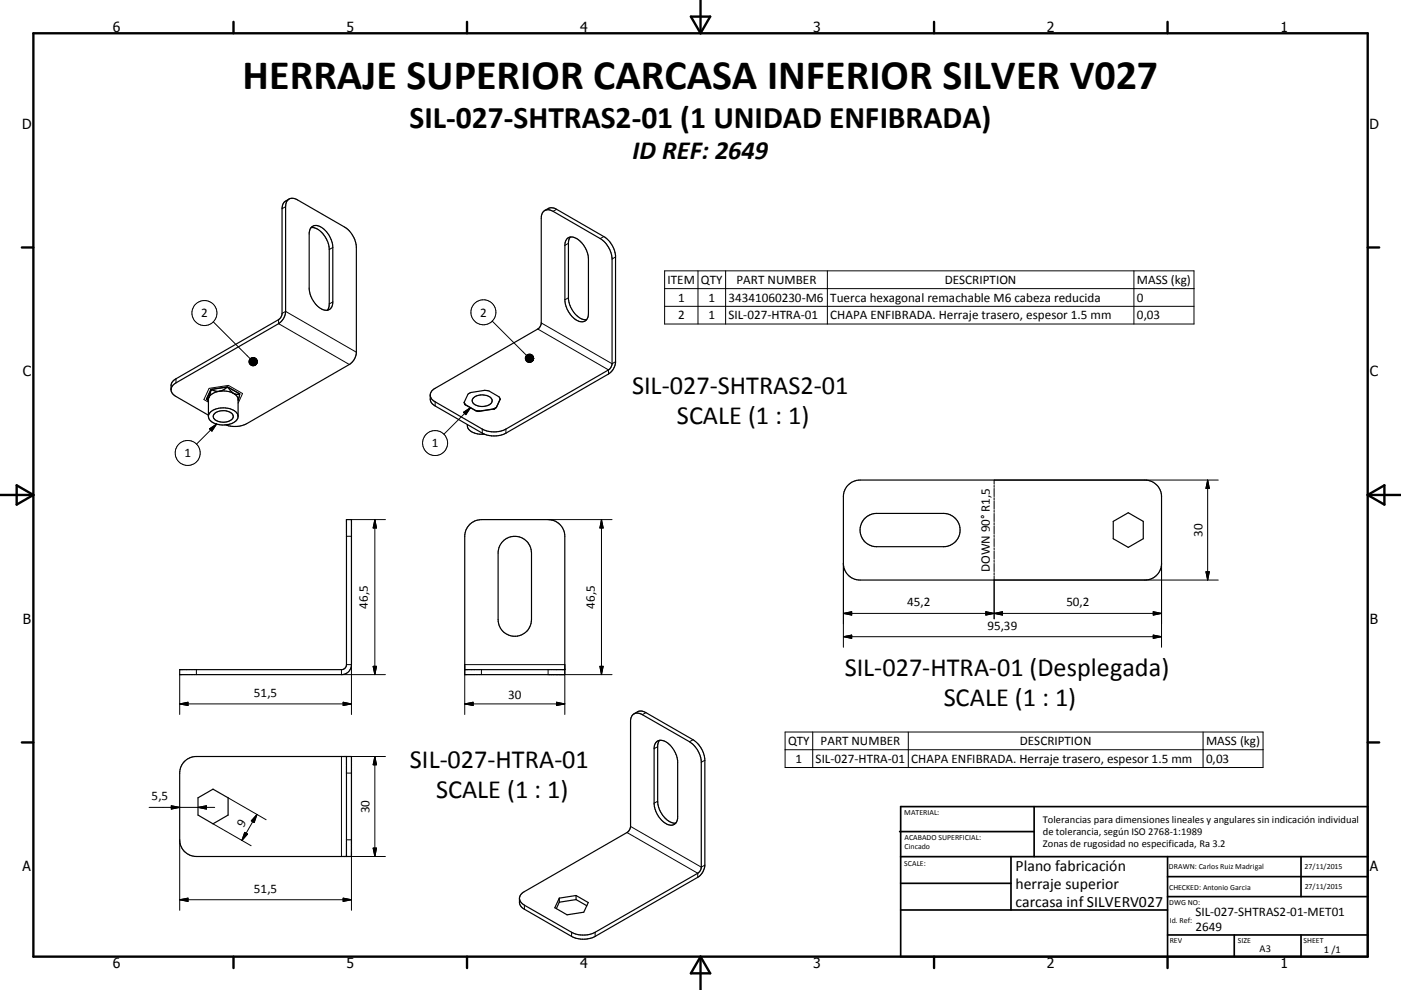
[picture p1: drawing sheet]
<svg xmlns="http://www.w3.org/2000/svg" width="420mm" height="297mm" viewBox="0 0 420 297" stroke-linecap="round" stroke-linejoin="round" font-family="sans-serif">
<g fill="none" stroke="#000" stroke-width=".36">
<path d="M86.7 59.7l-1.1 .6a2.49 2.49 0 0 0-1 2.3v31.7l-.3 .8-.8 .8-30.7 17.7a2.52 2.52 0 0 0-1.5 2.1 2.8 2.8 0 0 0 .3 2.2l1.2 1.1 9.7 5.6M93.3 68.3a5.7 5.7 0 0 1 4.9 4.2l.5 2.4v16.3v.7l-.5 1.2M93.4 68.1a3 3 0 0 1 4.1 1.1 8 8 0 0 1 2.3 5v16.4a2.2 2.2 0 0 1-1.2 2.3 2.2 2.2 0 0 1-2.6-.4 8 8 0 0 1-3.3-6v-16.3l.2-1.2zM163.3 63.2l1.1-.7a2.6 2.6 0 0 1 2.5 .3l14.1 8.2a8 8 0 0 1 3.5 5.6v32.2a4.8 4.8 0 0 1-2.1 3.4l-30.7 17.8a7.9 7.9 0 0 1-7.1 0l-14.1-8.2a2.5 2.5 0 0 1-1.5-2.1 2.82 2.82 0 0 1 .3-2.2l.8-.8 31.1-18 .6-.5 .5-1.1v-31.6a2.17 2.17 0 0 1 1-2.3 2.17 2.17 0 0 1 2.5 .2l14.1 8.2a7.9 7.9 0 0 1 3.6 6.1v31.4a2.55 2.55 0 0 1-1.1 1.9l-30.7 17.7a7.8 7.8 0 0 1-7.1 0l-14.5-8.4-.8-.7-.3-.9M170.1 71.6a3 3 0 0 1 4.1 1 7.7 7.7 0 0 1 2.2 5.1v16.3a2.19 2.19 0 0 1-1.1 2.4 2.19 2.19 0 0 1-2.6-.5 7.9 7.9 0 0 1-3.3-6v-16.3l.1-1.2zM171 71.1l-.6 1.5v17.2a6.9 6.9 0 0 0 5.1 6.1h.4M51.3 116.8l.5-1.2 1-.7 30.7-17.8a4.6 4.6 0 0 0 2.1-3.7v-31.4a2.16 2.16 0 0 1 1.1-2.3 2.16 2.16 0 0 1 2.5 .2l14.1 8.2a7.8 7.8 0 0 1 3.5 6.1v31.8a4.8 4.8 0 0 1-2.1 3.4l-30.7 17.7a7.9 7.9 0 0 1-6.4 .4M62 119.7l.5 .7M62.5 119.5l-.5 .2M62.5 119.4v5.6a3.6 3.6 0 0 0 3.8 2.5 5 5 0 0 0 5-2 2.42 2.42 0 0 0-2.3-2.8 5.6 5.6 0 0 0-6.4 1.7l-.1 .3M62.6 119.2l-.1 .3M62.6 119.2l-.1 .2"/>
<path d="M63.2 117l-1.2 2.7M63.2 117v.2M63.2 117.2l-.6 2M63.6 116.8l-.4 .2M63.6 116.9l-.4 .3M63.6 116.8v.1M63.6 116.9l1.7 .5M65.3 117.5a3.8 3.8 0 0 0-2.7 1.7M65.8 117.4a7.2 7.2 0 0 1 3.9 .5M65.8 117.4h-.5M65.8 117.4l-.5 .1M68 116.2h.5"/>
<path d="M68 116.2v.1M68 116.3h.5M68 116.2l-4.4 .6M68 116.3l-1.2 .7-1 .4M68.5 116.2v.1M68.5 116.2l3.2 1.9M68.5 116.3l1.2 1.5M69.7 117.9l.4 .2M69.7 117.8l.4 .3M70.1 118.1a1.45 1.45 0 0 0 1.6 0M70.1 118.1l.8 .7 .5 .8v5.3M71.7 118.1l.1 .4"/>
<path d="M71.8 118.5l.1-.3-3.7-2.1-5 .7-1.3 2.9 .2 .2M71.8 118.5l-.4 1.6M142 119.3a4.2 4.2 0 0 1 5.4 .3 1.64 1.64 0 0 1-1.8 2.2 3.5 3.5 0 0 1-4-1.4v-.5zM149.9 119.7l-1.1 2.5M149.9 119.7l-.3-.6-3-1.8-1.2-.2-4.2 .7-.6 .3-1.4 2.6M64.3 124.1a4 4 0 0 1 5.5 .4 1.65 1.65 0 0 1-1.6 2 3.3 3.3 0 0 1-4.3-1.5zM139.2 120.7l.2 .4M139.2 120.7l.1 .4M139.3 121.1l.2 .3M139.4 121.1l.1 .3M139.5 121.4l3.1 1.7M139.5 121.4h.1"/>
<path d="M139.5 121.4l3.1 1.8M140.1 127.4a3 3 0 0 0 3.1 2.8l2 .1M142.6 123.1l1.2 .2M142.6 123.1v.1M142.6 123.2l1.2 .2M143.1 123.3l.5 .1M143.8 123.3v.1M148.1 122.7l-4.3 .6M148.3 122.7h-.2M148.3 122.6v.1M148.8 122.2l-.9 .5-4.1 .7M148.8 122.2h.1"/>
<path d="M148.8 122.2l-.7 .5M141 157.2l1.3-.9 2-.4h20a5 5 0 0 1 5 5v41.5h-30v-41.5a5 5 0 0 1 1.7-3.7zM254.1 145.7a5.1 5.1 0 0 1 3.8-1.7h85.4a5 5 0 0 1 4.9 5v20a5 5 0 0 1-4.9 5h-85.4a5 5 0 0 1-5-5v-20.5l.4-1.5zM259 155.8a5.1 5.1 0 0 1 3.8-1.8h20.1a5 5 0 0 1 4.9 5 5 5 0 0 1-4.9 5h-20.1a5 5 0 0 1-4.5-2.9 5 5 0 0 1 .7-5.3zM333.8 156.4l4.5-2.6 4.5 2.6v5.2l-4.5 2.6-4.5-2.6zM150.7 162.5a5 5 0 0 1 5.5-1.3 5 5 0 0 1 3.1 4.7v20a5 5 0 0 1-5 5 5 5 0 0 1-5-5l.1-20.5 .4-1.6zM53.9 200.9h48.5a1.48 1.48 0 0 0 1.5-1.5v-43.5h1.5v43.5a2.95 2.95 0 0 1-3 3h-48.5zM139.3 200.9h30M190.1 214.2l1-.7a2.49 2.49 0 0 1 2.5 .3l14.2 8.1a7.9 7.9 0 0 1 3.5 6.2l-.1 32.1a4.7 4.7 0 0 1-2 3l-30.8 17.7a7.8 7.8 0 0 1-7 0l-14.2-8.1a2.51 2.51 0 0 1-1.5-2.1l.2-1.9 1-1.1 31.1-17.9a2.48 2.48 0 0 0 1-1.9v-31.9a2.13 2.13 0 0 1 1.3-1.9 2.13 2.13 0 0 1 2.3 .3l14.1 8.1a7.8 7.8 0 0 1 3.6 6.2v31.5a2.26 2.26 0 0 1-1.1 1.8l-30.8 17.7a7.8 7.8 0 0 1-7 0l-14.2-8.1-1.1-1.1-.4-.8M55.1 228.6a5.1 5.1 0 0 1 3.8-1.6h46.5v30h-46.5a5 5 0 0 1-5-5v-20.6l.4-1.5zM59.4 239.4l4.5-2.6 4.5 2.6v5.1l-4.5 2.7-4.5-2.7zM103.9 227v30"/>
<path d="M196.8 222.6a3.1 3.1 0 0 1 4.2 1 8.3 8.3 0 0 1 2.2 4.6v17.3a2.15 2.15 0 0 1-1.4 2 2.15 2.15 0 0 1-2.3-.5 7.8 7.8 0 0 1-3.4-6v-16.4l.2-1.2zM197.7 222.1l-.5 1.5v16.8a6.9 6.9 0 0 0 5.1 6.6l.3-.1M167.7 269.5v1.2M167.7 270.7l-.9 1.9M172.7 268.7l3.7 2.1-1.4 2.9-5 .8-3.7-2.2 1.4-2.8M172.7 268.7l-5 .8M172.7 268.7v1.2M172.7 269.9l3.2 1.8M172.7 269.9l-5 .8"/>
</g>
<g fill="none" stroke="#000" stroke-width=".3">
<path d="M85.6 62l-1 .6M99.8 74.2l-1.1 .7M166.9 62.8l-1.1 .6M170.4 73l-1 .6M181 71l-1.1 .6M184.5 77.1l-1 .6M63.9 96.6l11.1 11M83.5 95.9v1.2l21.2 12.3M84.6 94l1-.6 21.2 12.3M99.8 90.6l-1.1 .6M147.6 96.3l10.3 10.3M161.2 98.7l21.2 12.3v1.2"/>
<path d="M162.3 96.9l21.2 12.2 1-.6M170.4 89.3l-1 .6M199.3 81.3h158.7v15.9h-158.7zM199.3 86.6h158.7M199.3 91.9h158.7M209.3 81.3v15.9M217.5 81.3v15.9M248.1 81.3v15.9M340 81.3v15.9M52.8 113.6v1.3M62.5 120.7l-1.4-.8 1.6-3.4 5.8-.9 4.2 2.5-1.3 2.9M62.8 128.7l2.1-1.5-1.4 2.1z"/>
<path d="M64.9 127.2l-6 6.1M130.5 120.6v1.2M138.9 123.7l2.2-1.4-1.4 2.1zM141.1 122.3l-8 8M144.6 128.7v1.3M151.7 128.7v1.3M105.4 155.9h10.2M112.4 155.9v46.5M112.4 155.9l.5 2.5h-1zM164.3 155.9h19.2M180.3 155.9l.5 2.5h-1zM180.3 155.9v46.5"/>
<path d="M298 145.6v.6M298 146.5v2.5M298 149.3v.7M298 150.3v2.5M298 153.1v.6M298 154v2.5M298 156.8v.7M298 157.8v2.5M362.1 144v30M362.1 144l.5 2.5h-1zM365.2 144h-67.2v1.3M103.9 160.9h1.5"/>
<path d="M252.9 169v25.2M298 160.6v.6M298 161.5v2.5M298 164.3v.7M298 165.3v2.5M298 168.1v.6M298 169v2.5M298 171.8v.7M298 172.8v12.9M298 174h67.2M348.2 169v25.2M361.6 171.5h1l-.5 2.5z"/>
<path d="M103.9 199.4h1.5v15M111.9 199.9h1l-.5 2.5zM179.8 199.9h1l-.5 2.5zM252.9 184h95.3M252.9 184l2.4-.5v1zM252.9 191l2.4-.5v1zM252.9 191h95.3M295.6 183.5v1l5-1v1zM345.8 183.5l2.4 .5-2.4 .5zM345.8 190.5l2.4 .5-2.4 .5zM53.9 211.2h51.5M53.9 211.2l2.5-.5v1z"/>
<path d="M53.9 202.4v12M58.9 200.9v1.5M102.4 200.9v1.5h13.2M102.9 210.7l2.5 .5-2.5 .5zM139.3 214.4v-15h30v15M139.3 211.2h30M139.3 211.2l2.5-.5v1zM144.3 200.9v1.5M164.3 200.9v1.5h19.2M166.8 210.7l2.5 .5-2.5 .5zM193.6 213.8l-1 .6M235.4 219.6h143.3v10.7h-143.3z"/>
<path d="M243.7 219.6v10.7M272.3 219.6v10.7M360.7 219.6v10.7M68.4 239.4l11.4 6.5M103.9 231.9h1.5M112.4 227v30M112.4 227l.5 2.4h-1zM115.6 227h-13.2v30h13.2M197.2 224l-1.1 .6M207.8 221.9l-1.1 .6M211.3 228.1l-1 .6M235.4 224.9h143.3"/>
<path d="M44.7 242.2h19.7M51.4 241.7l2.5 .5-2.5 .5zM53.9 252v21.1M59.4 242.2l2.5-.5v1zM63.9 247.2l11.4 6.5M73.4 249.7l.8 .5-1.7 2zM77 244.4l-4.5 7.8M77 244.4l-.8 2.4-.9-.5zM103.9 252h1.5v21.1M111.9 254.4h1l-.5 2.6zM188 249.8l21.2 12.2v1.2M189 247.9l21.3 12.3 1-.7"/>
<path d="M197.2 240.4l-1.1 .6M53.9 269.9l2.5-.4v.9zM53.9 269.9h51.5M102.9 269.5l2.5 .4-2.5 .5zM157.2 271.6v1.2M171.4 279.7v1.2M178.4 279.7v1.2"/>
<circle cx="61.3" cy="93.9" r="3.8"/>
<circle cx="144.9" cy="93.7" r="3.8"/>
<circle cx="56.3" cy="135.9" r="3.8"/>
<circle cx="130.5" cy="132.9" r="3.8"/>
</g>
<circle cx="143.5" cy="123.4" r=".18" fill="#000"/>
<g fill="none" stroke="#000" stroke-width=".71">
<path d="M10 10h400v277h-400zM70 6.6v3.4M140 6.6v3.4M207.1 5h5.8l-2.9 5zM210 0v10M280 6.6v3.4M350 6.6v3.4M6.6 74.2h3.4M410 74.2h3.5M0 148.5h10M5 145.6l5 2.9-5 2.9zM410 148.5h10.1"/>
<path d="M410 148.5l5.1-2.9v5.8zM6.6 222.7h3.4M410 222.7h3.5M70 287v3.4M140 287v3.4M210 287v10M210 287l2.9 5h-5.8zM280 287v3.4M350 287v3.4"/>
</g>
<g fill="none" stroke="#000" stroke-width=".51">
<path d="M269.7 249.5h40.3M270 242h140v45h-140zM270 257h140M303.1 257v16M310 242v15M350 257v30M390.1 257v12M270 265h33.1M270 273h80M350 269h60M350 263h60M350 280.5h60"/>
<path d="M370 280.5v6.5M390.1 280.5v6.5"/>
</g>
<g fill="#000" stroke="#000" stroke-width=".3">
<path d="M77 108l.1 .5zM76.9 107.8l.2 .7zM76.7 107.5l.4 1zM76.5 107.4l.6 1.1zM76.2 107.3l.9 1.2zM76 107.2l.2 .1 .9 1.2zM75.7 107.3l.3-.1 1.1 1.3zM75.4 107.3h.3l1.4 1.2zM75.2 107.5l.2-.2 1.7 1.2zM75 107.6l.2-.1 1.9 1zM75 107.6l2.1 .9-2.3-.6zM74.8 107.9l2.3 .6-2.4-.4z"/>
<path d="M74.7 108.1l2.4 .4-2.5-.1zM74.6 108.4l2.5 .1-2.5 .1zM74.6 108.6l2.5-.1-2.4 .4zM74.7 108.9l2.4-.4-2.3 .7zM74.8 109.2l2.3-.7-2.1 .9zM75 109.4l2.1-.9-1.9 1zM75.2 109.5l1.9-1-1.7 1.2zM75.4 109.7l1.7-1.2-1.4 1.2zM75.7 109.7l1.4-1.2-1.1 1.3zM77.1 108.5l-1.1 1.3zM77.1 108.5l-.9 1.2zM77.1 108.5l-.6 1.1z"/>
<path d="M77.1 108.5l-.4 1zM77.1 108.5l-.2 .8zM77.1 108.5l-.1 .5zM77.1 108.5v.3zM159.9 107l.1 .5zM159.7 106.7l.3 .8zM159.5 106.5l.5 1zM159.3 106.4l.7 1.1zM159.1 106.3l.9 1.2zM158.8 106.3h.3l.9 1.2zM158.5 106.3h.3l1.2 1.2zM158.3 106.3h.2l1.5 1.2z"/>
<path d="M158 106.5l.3-.2 1.7 1.2zM157.8 106.6l.2-.1 2 1zM157.8 106.6l2.2 .9-2.3-.7zM157.7 106.8l2.3 .7-2.5-.4zM157.5 107.1l2.5 .4-2.5-.2zM157.5 107.3l2.5 .2-2.5 .1zM157.5 107.6l2.5-.1-2.5 .4zM157.5 107.9l2.5-.4-2.3 .6zM157.7 108.1l2.3-.6-2.2 .9zM157.8 108.4l2.2-.9-2 1zM158 108.5l2-1-1.7 1.2zM158.3 108.7l1.7-1.2-1.5 1.2z"/>
<path d="M158.5 108.7l1.5-1.2-1.2 1.2zM160 107.5l-1.2 1.2zM160 107.5l-.9 1.2zM160 107.5l-.7 1.1zM160 107.5l-.5 .9zM160 107.5l-.3 .8zM160 107.5l-.1 .5zM160 107.5v.3zM62.8 128.7l2.1-1.5-1.4 2.1zM138.9 123.7l2.2-1.4-1.4 2.1zM112.4 155.9l.5 2.5h-1zM180.3 155.9l.5 2.5h-1z"/>
<path d="M362.1 144l.5 2.5h-1zM361.6 171.5h1l-.5 2.5zM111.9 199.9h1l-.5 2.5zM179.8 199.9h1l-.5 2.5zM252.9 184l2.4-.5v1zM252.9 191l2.4-.5v1zM295.6 183.5l2.4 .5-2.4 .5zM298 184l2.6-.5v1zM345.8 183.5l2.4 .5-2.4 .5zM345.8 190.5l2.4 .5-2.4 .5zM53.9 211.2l2.5-.5v1zM102.9 210.7l2.5 .5-2.5 .5z"/>
<path d="M139.3 211.2l2.5-.5v1zM166.8 210.7l2.5 .5-2.5 .5zM112.4 227l.5 2.4h-1zM51.4 241.7l2.5 .5-2.5 .5zM59.4 242.2l2.5-.5v1zM73.4 249.7l.8 .5-1.7 2zM77 244.4l-.8 2.4-.9-.5zM111.9 254.4h1l-.5 2.6zM53.9 269.9l2.5-.4v.9zM102.9 269.5l2.5 .4-2.5 .5z"/>
</g>
<text font-size="12.6" x="72.7" y="26.6">HERRAJE SUPERIOR CARCASA INFERIOR SILVER V027</text>
<text font-size="9.4" x="122.8" y="38.4">SIL-027-SHTRAS2-01 (1 UNIDAD ENFIBRADA)</text>
<g font-size="7.9">
<text x="189.7" y="47.8">ID REF: 2649</text>
<text x="189.5" y="118.3">SIL-027-SHTRAS2-01</text>
<text x="202.9" y="127.3">SCALE (1 : 1)</text>
<text x="253.2" y="202.9">SIL-027-HTRA-01 (Desplegada)</text>
<text x="283" y="211.9">SCALE (1 : 1)</text>
<text x="122.9" y="230.3">SIL-027-HTRA-01</text>
<text x="130.7" y="239.3">SCALE (1 : 1)</text>
</g>
<g font-size="4.7">
<text x="304.5" y="261.2">Plano fabricación</text>
<text x="304.5" y="266.6">herraje superior</text>
<text x="304.5" y="272">carcasa inf SILVERV027</text>
</g>
<g font-size="4.2">
<text x="33.9" y="9.6">6</text>
<text x="103.9" y="9.6">5</text>
<text x="173.9" y="9.6">4</text>
<text x="243.8" y="9.6">3</text>
<text x="313.9" y="9.6">2</text>
<text x="383.9" y="9.6">1</text>
<text x="6.7" y="38.7">D</text>
<text x="410.5" y="38.7">D</text>
<text x="6.9" y="112.9">C</text>
<text x="410.7" y="112.9">C</text>
<text x="6.9" y="187.1">B</text>
<text x="410.7" y="187.1">B</text>
<text x="6.8" y="261.4">A</text>
<text x="410.7" y="261.4">A</text>
<text x="33.9" y="290.4">6</text>
<text x="103.9" y="290.4">5</text>
<text x="173.9" y="290.4">4</text>
<text x="243.8" y="290.4">3</text>
<text x="313.9" y="290.4">2</text>
<text x="383.9" y="290.4">1</text>
</g>
<g font-size="3.9">
<text x="200.2" y="85.2">ITEM</text>
<text x="210.1" y="85.2">QTY</text>
<text x="220.8" y="85.2">PART NUMBER</text>
<text x="283.3" y="85.2">DESCRIPTION</text>
<text x="340.9" y="85.3">MASS (kg)</text>
<text x="60.3" y="95.2">2</text>
<text x="143.9" y="95">2</text>
<text x="203.3" y="90.5">1</text>
<text x="203.3" y="95.8">2</text>
<text x="212.4" y="90.5">1</text>
<text x="212.4" y="95.8">1</text>
<text x="218.4" y="90.5">34341060230-M6</text>
<text x="218.4" y="95.8">SIL-027-HTRA-01</text>
<text x="248.9" y="90.6">Tuerca hexagonal remachable M6 cabeza reducida</text>
<text x="248.9" y="95.8">CHAPA ENFIBRADA. Herraje trasero, espesor 1.5 mm</text>
<text x="340.9" y="90.5">0</text>
<text x="340.9" y="95.8">0,03</text>
<text x="55.3" y="137.2">1</text>
<text x="129.5" y="134.2">1</text>
<text x="360.5" y="161" transform="rotate(-90 360.5 161)">30</text>
<text x="296.8" y="171.7" transform="rotate(-90 296.8 171.7)">DOWN 90° R1,5</text>
<text x="110.3" y="182.6" transform="rotate(-90 110.3 182.6)">46,5</text>
<text x="178.3" y="182.6" transform="rotate(-90 178.3 182.6)">46,5</text>
<text x="271.9" y="181.9">45,2</text>
<text x="319.7" y="181.9">50,2</text>
<text x="296.1" y="189">95,39</text>
<text x="76.1" y="209">51,5</text>
<text x="152.4" y="209.6">30</text>
<text x="236.3" y="223.5">QTY</text>
<text x="246" y="223.5">PART NUMBER</text>
<text x="305.7" y="223.5">DESCRIPTION</text>
<text x="361.6" y="223.6">MASS (kg)</text>
<text x="238.5" y="228.9">1</text>
<text x="244.5" y="228.9">SIL-027-HTRA-01</text>
<text x="273.2" y="228.9">CHAPA ENFIBRADA. Herraje trasero, espesor 1.5 mm</text>
<text x="361.6" y="228.9">0,03</text>
<text x="45.5" y="240.1">5,5</text>
<text x="110.8" y="243.9" transform="rotate(-90 110.8 243.9)">30</text>
<text x="73" y="248.3" transform="rotate(-60 73 248.3)">9</text>
<text x="76.1" y="267.9">51,5</text>
<text x="358.4" y="274.9">SIL-027-SHTRAS2-01-MET01</text>
<text x="358.4" y="279.4">2649</text>
</g>
<g font-size="3.1">
<text x="312.7" y="246.8">Tolerancias para dimensiones lineales y angulares sin indicación individual</text>
<text x="312.7" y="250.4">de tolerancia, según ISO 2768-1:1989</text>
<text x="312.7" y="254">Zonas de rugosidad no especificada, Ra 3.2</text>
<text x="377.6" y="285.6">A3</text>
<text x="396.9" y="285.9">1 /1</text>
</g>
<g font-size="2.4">
<text x="271.1" y="244.4">MATERIAL:</text>
<text x="271.2" y="252">ACABADO SUPERFICIAL:</text>
<text x="271.2" y="254.7">Cincado</text>
<text x="271.1" y="259.7">SCALE:</text>
<text x="350.4" y="260.8">DRAWN: Carlos Ruiz Madrigal</text>
<text x="391.1" y="260.6">27/11/2015</text>
<text x="350.5" y="267">CHECKED: Antonio Garcia</text>
<text x="391.2" y="266.7">27/11/2015</text>
<text x="350.5" y="271.4">DWG NO:</text>
<text x="350.7" y="276.9">Id. Ref:</text>
<text x="350.7" y="282.8">REV</text>
<text x="371.1" y="282.9">SIZE</text>
<text x="390.8" y="283">SHEET</text>
</g>
</svg>
